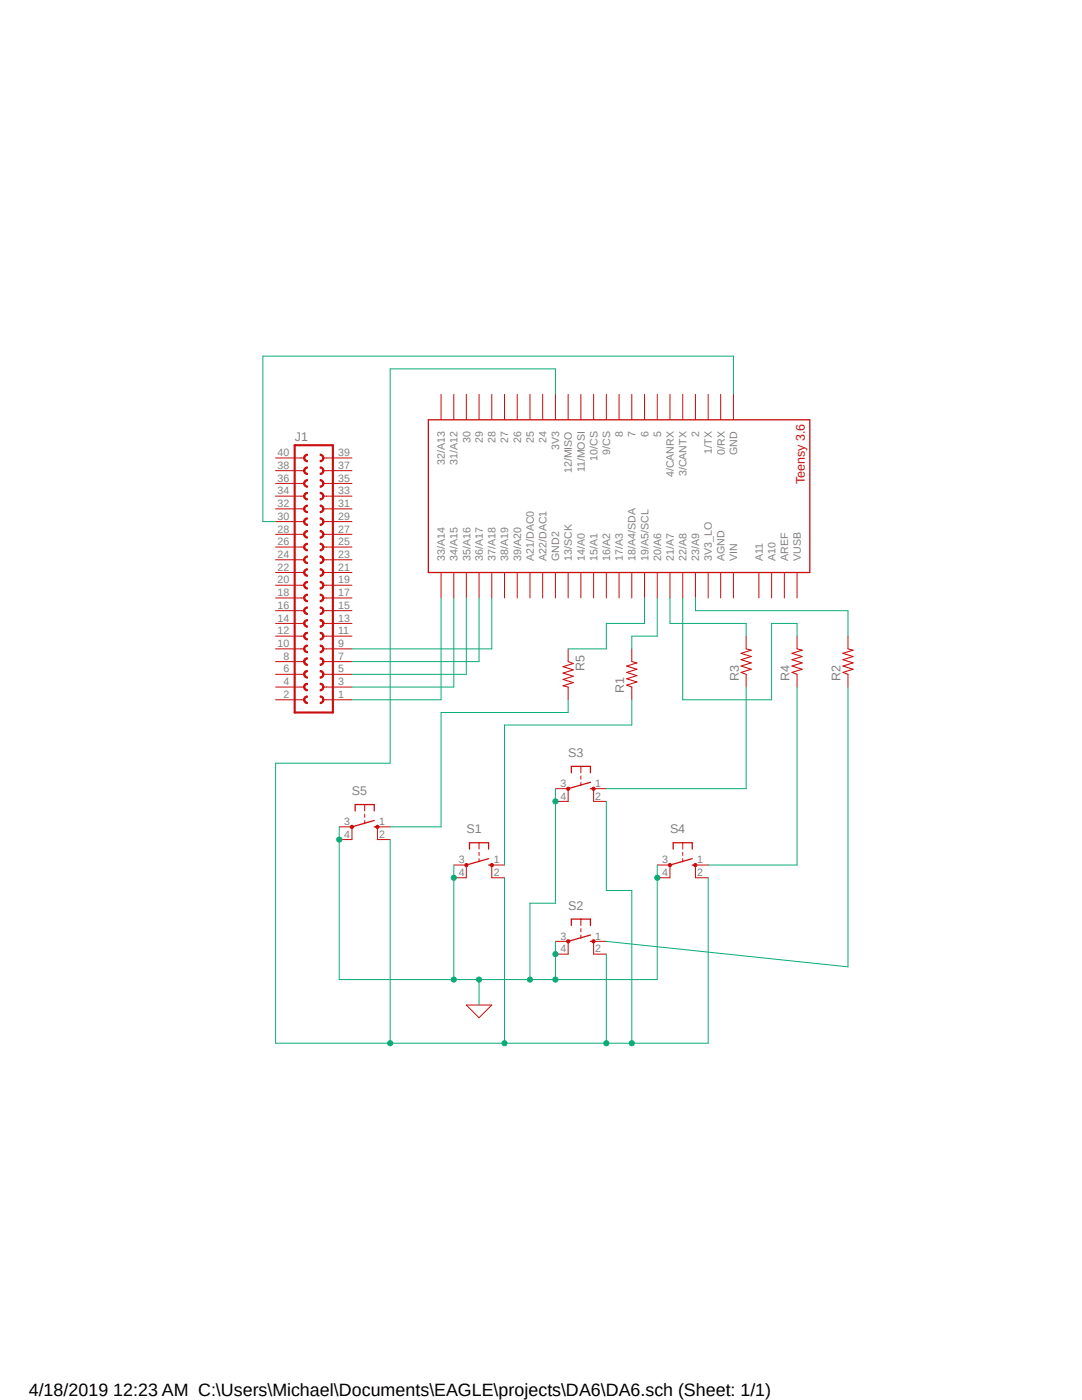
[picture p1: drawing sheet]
<svg xmlns="http://www.w3.org/2000/svg" width="216mm" height="279mm" viewBox="0 0 216 279" stroke-linecap="round" stroke-linejoin="round" font-family="sans-serif">
<path d="M50.7 71l120.5 138.3M171.2 71l-120.5 138.3" fill="none" stroke="#fff" stroke-width=".2"/>
<path d="M93.7 169.5v-1.3h3.8v1.3M97.5 172.6h.6M97.5 171.4l-4.5 1.2" fill="none" stroke="#c90d0c" stroke-width=".25"/>
<path d="M93 172.6v2.6M95.6 168.2v1.3M95.6 170.1v.6M95.6 171.4v.6M98.1 172.6v2.6" fill="none" stroke="#c90d0c" stroke-width=".2"/>
<path d="M92.8 172.4l.2-.1 .3 .1v.5h-.5z" fill-rule="evenodd" fill="#c90d0c"/>
<path d="M92.8 172.4l.2-.1 .3 .1v.5h-.5z" fill="none" stroke="#c90d0c" stroke-width=".2"/>
<path d="M97.9 172.4l.2-.1 .3 .1v.5h-.5z" fill-rule="evenodd" fill="#c90d0c"/>
<path d="M90.6 172.6h2.4M90.6 175.2h2.4M97.9 172.4l.2-.1 .3 .1v.5h-.5zM98.1 172.6h2.6M98.1 175.2h2.6M113.4 187.9v2.5M115.9 183.4v1.3M115.9 185.3v.7M115.9 186.6v.6M118.4 187.9v2.5" fill="none" stroke="#c90d0c" stroke-width=".2"/>
<path d="M114 184.7v-1.3h3.8v1.3M117.8 187.9h.6M117.8 186.6l-4.4 1.3" fill="none" stroke="#c90d0c" stroke-width=".25"/>
<path d="M113.2 187.6h.4v.5l-.2 .1-.2-.1-.2-.2z" fill-rule="evenodd" fill="#c90d0c"/>
<path d="M113.2 187.6h.4v.5l-.2 .1-.2-.1-.2-.2z" fill="none" stroke="#c90d0c" stroke-width=".2"/>
<path d="M118.2 187.6h.5l.1 .3-.1 .2-.3 .1-.2-.1z" fill-rule="evenodd" fill="#c90d0c"/>
<path d="M113.4 157.4v2.5M115.9 153v1.2M115.9 154.9v.6M115.9 156.1v.7M118.4 157.4v2.5M110.8 187.9h2.6M110.8 190.4h2.6M118.2 187.6h.5l.1 .3-.1 .2-.3 .1-.2-.1zM118.4 187.9h2.6M118.4 190.4h2.6" fill="none" stroke="#c90d0c" stroke-width=".2"/>
<path d="M114 154.2v-1.2h3.8v1.2M117.8 157.4h.6M117.8 156.1l-4.4 1.3" fill="none" stroke="#c90d0c" stroke-width=".25"/>
<path d="M113.2 157.2h.4v.4h-.4l-.2-.2z" fill-rule="evenodd" fill="#c90d0c"/>
<path d="M113.2 157.2h.4v.4h-.4l-.2-.2z" fill="none" stroke="#c90d0c" stroke-width=".2"/>
<path d="M118.2 157.2h.5l.1 .2-.1 .2h-.5z" fill-rule="evenodd" fill="#c90d0c"/>
<path d="M110.8 157.4h2.6M110.8 159.9h2.6M118.2 157.2h.5l.1 .2-.1 .2h-.5zM118.4 157.4h2.6M118.4 159.9h2.6M133.7 172.6v2.6M136.2 168.2v1.3M136.2 170.1v.6M136.2 171.4v.6M138.8 172.6v2.6" fill="none" stroke="#c90d0c" stroke-width=".2"/>
<path d="M134.3 169.5v-1.3h3.8v1.3M138.1 172.6h.7M138.1 171.4l-4.4 1.2" fill="none" stroke="#c90d0c" stroke-width=".25"/>
<path d="M133.4 172.4l.3-.1 .2 .1v.5h-.5z" fill-rule="evenodd" fill="#c90d0c"/>
<path d="M133.4 172.4l.3-.1 .2 .1v.5h-.5z" fill="none" stroke="#c90d0c" stroke-width=".2"/>
<path d="M138.5 172.4l.3-.1 .2 .1v.5h-.5z" fill-rule="evenodd" fill="#c90d0c"/>
<path d="M70.2 165v2.6M72.8 160.6v1.2M72.8 162.5v.6M72.8 163.7v.7M75.3 165v2.6M131.1 172.6h2.6M131.1 175.2h2.6M138.5 172.4l.3-.1 .2 .1v.5h-.5zM138.8 172.6h2.5M138.8 175.2h2.5" fill="none" stroke="#c90d0c" stroke-width=".2"/>
<path d="M70.9 161.8v-1.2h3.8v1.2M74.7 165h.6M74.7 163.7l-4.5 1.3" fill="none" stroke="#c90d0c" stroke-width=".25"/>
<path d="M70 164.8l.2-.1 .2 .1 .2 .2-.2 .3h-.4z" fill-rule="evenodd" fill="#c90d0c"/>
<path d="M70 164.8l.2-.1 .2 .1 .2 .2-.2 .3h-.4z" fill="none" stroke="#c90d0c" stroke-width=".2"/>
<path d="M75.1 164.8l.2-.1 .2 .1 .1 .2-.1 .3h-.4z" fill-rule="evenodd" fill="#c90d0c"/>
<g fill="none" stroke="#c90d0c" stroke-width=".2">
<path d="M88 78.7v5.1M90.6 78.7v5.1M93 78.7v5.1M95.6 78.7v5.1M98.1 78.7v5.1M100.7 78.7v5.1M103.2 78.7v5.1M105.7 78.7v5.1M108.3 78.7v5.1M110.8 78.7v5.1M113.4 78.7v5.1M115.9 78.7v5.1"/>
<path d="M118.4 78.7v5.1M121 78.7v5.1M123.5 78.7v5.1M126.1 78.7v5.1M128.6 78.7v5.1M131.1 78.7v5.1M133.7 78.7v5.1M136.2 78.7v5.1M138.8 78.7v5.1M141.3 78.7v5.1M143.8 78.7v5.1M146.3 78.7v5.1"/>
<path d="M88 114.3v5M90.6 114.3v5M93 114.3v5M95.6 114.3v5M98.1 114.3v5M100.7 114.3v5M103.2 114.3v5M105.7 114.3v5M108.3 114.3v5M110.8 114.3v5M113.4 114.3v5M115.9 114.3v5"/>
<path d="M118.4 114.3v5M121 114.3v5M123.5 114.3v5M126.1 114.3v5M128.6 114.3v5M131.1 114.3v5M133.7 114.3v5M136.2 114.3v5M138.8 114.3v5M141.3 114.3v5M143.8 114.3v5M146.3 114.3v5"/>
<path d="M151.4 114.3v5M154 114.3v5M156.5 114.3v5M159 114.3v5M67.7 165h2.5M67.7 167.6h2.5M75.1 164.8l.2-.1 .2 .1 .1 .2-.1 .3h-.4zM75.3 165h2.6M75.3 167.6h2.6"/>
</g>
<path d="M85.5 83.8h76.1v30.5h-76.1z" fill="none" stroke="#c90d0c" stroke-width=".25"/>
<path d="M58.8 88.9h7.6v53.3h-7.6z" fill="none" stroke="#c90d0c" stroke-width=".42"/>
<path d="M60.7 116.4l.5-.4h.1v.3a.51 .51 0 0 0-.5 .5 .51 .51 0 0 0 .5 .5v.3a.76 .76 0 0 1-.6-1.2z" fill-rule="evenodd" fill="#c90d0c"/>
<path d="M60.1 116.8h.6M60.7 116.4l.5-.4h.1v.3a.51 .51 0 0 0-.5 .5 .51 .51 0 0 0 .5 .5v.3a.76 .76 0 0 1-.6-1.2z" fill="none" stroke="#c90d0c" stroke-width=".2"/>
<path d="M60.7 118.9l.5-.3h.1v.2a.51 .51 0 0 0-.5 .5 .51 .51 0 0 0 .5 .5v.3a.76 .76 0 0 1-.6-1.2z" fill-rule="evenodd" fill="#c90d0c"/>
<path d="M60.1 119.3h.6M60.7 118.9l.5-.3h.1v.2a.51 .51 0 0 0-.5 .5 .51 .51 0 0 0 .5 .5v.3a.76 .76 0 0 1-.6-1.2z" fill="none" stroke="#c90d0c" stroke-width=".2"/>
<path d="M60.6 121.9h.2l.2 .3 .3 .2v.2a.76 .76 0 0 1-.7-.7z" fill-rule="evenodd" fill="#c90d0c"/>
<path d="M60.6 121.9h.2l.2 .3 .3 .2v.2a.76 .76 0 0 1-.7-.7z" fill="none" stroke="#c90d0c" stroke-width=".2"/>
<path d="M60.7 121.5l.5-.4h.1v.3a.5 .5 0 0 0-.5 .5h-.2z" fill-rule="evenodd" fill="#c90d0c"/>
<path d="M60.7 121.5l.5-.4h.1v.3a.5 .5 0 0 0-.5 .5h-.2z" fill="none" stroke="#c90d0c" stroke-width=".2"/>
<path d="M60.6 124.4h.2l.2 .4 .3 .1v.3a.76 .76 0 0 1-.7-.8z" fill-rule="evenodd" fill="#c90d0c"/>
<path d="M60.6 124.4h.2l.2 .4 .3 .1v.3a.76 .76 0 0 1-.7-.8z" fill="none" stroke="#c90d0c" stroke-width=".2"/>
<path d="M60.7 124l.5-.3h.1v.2a.5 .5 0 0 0-.5 .5h-.2z" fill-rule="evenodd" fill="#c90d0c"/>
<path d="M60.7 124l.5-.3h.1v.2a.5 .5 0 0 0-.5 .5h-.2z" fill="none" stroke="#c90d0c" stroke-width=".2"/>
<path d="M60.6 127h.2l.2 .3 .3 .2v.2a.76 .76 0 0 1-.7-.7z" fill-rule="evenodd" fill="#c90d0c"/>
<path d="M60.6 127h.2l.2 .3 .3 .2v.2a.76 .76 0 0 1-.7-.7z" fill="none" stroke="#c90d0c" stroke-width=".2"/>
<path d="M60.9 126.3l.4-.1v.2a.5 .5 0 0 0-.5 .6h-.2v-.2z" fill-rule="evenodd" fill="#c90d0c"/>
<path d="M60.9 126.3l.4-.1v.2a.5 .5 0 0 0-.5 .6h-.2v-.2z" fill="none" stroke="#c90d0c" stroke-width=".2"/>
<path d="M60.6 129.5h.2l.2 .3 .3 .2v.3a.76 .76 0 0 1-.7-.8z" fill-rule="evenodd" fill="#c90d0c"/>
<path d="M60.6 129.5h.2l.2 .3 .3 .2v.3a.76 .76 0 0 1-.7-.8z" fill="none" stroke="#c90d0c" stroke-width=".2"/>
<path d="M60.9 128.8l.4-.1v.3a.5 .5 0 0 0-.5 .5h-.2v-.2z" fill-rule="evenodd" fill="#c90d0c"/>
<path d="M60.9 128.8l.4-.1v.3a.5 .5 0 0 0-.5 .5h-.2v-.2z" fill="none" stroke="#c90d0c" stroke-width=".2"/>
<path d="M60.6 132h.2l.2 .4 .3 .1v.3a.76 .76 0 0 1-.7-.8z" fill-rule="evenodd" fill="#c90d0c"/>
<path d="M60.6 132h.2l.2 .4 .3 .1v.3a.76 .76 0 0 1-.7-.8z" fill="none" stroke="#c90d0c" stroke-width=".2"/>
<path d="M60.7 131.6l.5-.3h.1v.2a.5 .5 0 0 0-.5 .5h-.2z" fill-rule="evenodd" fill="#c90d0c"/>
<path d="M60.7 131.6l.5-.3h.1v.2a.5 .5 0 0 0-.5 .5h-.2z" fill="none" stroke="#c90d0c" stroke-width=".2"/>
<path d="M60.6 134.6h.2l.2 .3 .3 .2v.2a.76 .76 0 0 1-.7-.7z" fill-rule="evenodd" fill="#c90d0c"/>
<path d="M60.6 134.6h.2l.2 .3 .3 .2v.2a.76 .76 0 0 1-.7-.7z" fill="none" stroke="#c90d0c" stroke-width=".2"/>
<path d="M60.7 134.1l.5-.3h.1v.3a.5 .5 0 0 0-.5 .5h-.2z" fill-rule="evenodd" fill="#c90d0c"/>
<path d="M60.7 134.1l.5-.3h.1v.3a.5 .5 0 0 0-.5 .5h-.2z" fill="none" stroke="#c90d0c" stroke-width=".2"/>
<path d="M60.6 137.1h.2l.2 .4 .3 .1v.3a.76 .76 0 0 1-.7-.8z" fill-rule="evenodd" fill="#c90d0c"/>
<path d="M60.6 137.1h.2l.2 .4 .3 .1v.3a.76 .76 0 0 1-.7-.8z" fill="none" stroke="#c90d0c" stroke-width=".2"/>
<path d="M60.7 136.7l.5-.3h.1v.2a.5 .5 0 0 0-.5 .5h-.2z" fill-rule="evenodd" fill="#c90d0c"/>
<path d="M60.7 136.7l.5-.3h.1v.2a.5 .5 0 0 0-.5 .5h-.2z" fill="none" stroke="#c90d0c" stroke-width=".2"/>
<path d="M60.6 139.7h.2l.2 .3 .3 .2v.2a.76 .76 0 0 1-.7-.7z" fill-rule="evenodd" fill="#c90d0c"/>
<path d="M60.6 139.7h.2l.2 .3 .3 .2v.2a.76 .76 0 0 1-.7-.7z" fill="none" stroke="#c90d0c" stroke-width=".2"/>
<path d="M60.7 139.2l.5-.3h.1v.2a.5 .5 0 0 0-.5 .6h-.2z" fill-rule="evenodd" fill="#c90d0c"/>
<path d="M60.7 139.2l.5-.3h.1v.2a.5 .5 0 0 0-.5 .6h-.2z" fill="none" stroke="#c90d0c" stroke-width=".2"/>
<path d="M63.9 138.9a.68 .68 0 0 1 .7 .8h-.2a.45 .45 0 0 0-.5-.6z" fill-rule="evenodd" fill="#c90d0c"/>
<path d="M63.9 138.9a.68 .68 0 0 1 .7 .8h-.2a.45 .45 0 0 0-.5-.6z" fill="none" stroke="#c90d0c" stroke-width=".2"/>
<path d="M63.9 140.2a.5 .5 0 0 0 .5-.5h.2a.76 .76 0 0 1-.7 .7z" fill-rule="evenodd" fill="#c90d0c"/>
<path d="M63.9 140.2a.5 .5 0 0 0 .5-.5h.2a.76 .76 0 0 1-.7 .7z" fill="none" stroke="#c90d0c" stroke-width=".2"/>
<path d="M63.9 136.4a.68 .68 0 0 1 .7 .7h-.2a.45 .45 0 0 0-.5-.5z" fill-rule="evenodd" fill="#c90d0c"/>
<path d="M63.9 136.4a.68 .68 0 0 1 .7 .7h-.2a.45 .45 0 0 0-.5-.5z" fill="none" stroke="#c90d0c" stroke-width=".2"/>
<path d="M63.9 137.6a.5 .5 0 0 0 .5-.5h.2a.76 .76 0 0 1-.7 .8z" fill-rule="evenodd" fill="#c90d0c"/>
<path d="M63.9 137.6a.5 .5 0 0 0 .5-.5h.2a.76 .76 0 0 1-.7 .8z" fill="none" stroke="#c90d0c" stroke-width=".2"/>
<path d="M63.9 133.8a.68 .68 0 0 1 .7 .8h-.2a.45 .45 0 0 0-.5-.5z" fill-rule="evenodd" fill="#c90d0c"/>
<path d="M63.9 133.8a.68 .68 0 0 1 .7 .8h-.2a.45 .45 0 0 0-.5-.5z" fill="none" stroke="#c90d0c" stroke-width=".2"/>
<path d="M63.9 135.1a.5 .5 0 0 0 .5-.5h.2a.76 .76 0 0 1-.7 .7z" fill-rule="evenodd" fill="#c90d0c"/>
<path d="M63.9 135.1a.5 .5 0 0 0 .5-.5h.2a.76 .76 0 0 1-.7 .7z" fill="none" stroke="#c90d0c" stroke-width=".2"/>
<path d="M63.9 131.3a.68 .68 0 0 1 .7 .7h-.2a.45 .45 0 0 0-.5-.5z" fill-rule="evenodd" fill="#c90d0c"/>
<path d="M63.9 131.3a.68 .68 0 0 1 .7 .7h-.2a.45 .45 0 0 0-.5-.5z" fill="none" stroke="#c90d0c" stroke-width=".2"/>
<path d="M63.9 132.5a.5 .5 0 0 0 .5-.5h.2a.76 .76 0 0 1-.7 .8z" fill-rule="evenodd" fill="#c90d0c"/>
<path d="M63.9 132.5a.5 .5 0 0 0 .5-.5h.2a.76 .76 0 0 1-.7 .8z" fill="none" stroke="#c90d0c" stroke-width=".2"/>
<path d="M63.9 128.7a.68 .68 0 0 1 .7 .8h-.2a.45 .45 0 0 0-.5-.5z" fill-rule="evenodd" fill="#c90d0c"/>
<path d="M63.9 128.7a.68 .68 0 0 1 .7 .8h-.2a.45 .45 0 0 0-.5-.5z" fill="none" stroke="#c90d0c" stroke-width=".2"/>
<path d="M63.9 130a.5 .5 0 0 0 .5-.5h.2a.76 .76 0 0 1-.7 .8z" fill-rule="evenodd" fill="#c90d0c"/>
<path d="M63.9 130a.5 .5 0 0 0 .5-.5h.2a.76 .76 0 0 1-.7 .8z" fill="none" stroke="#c90d0c" stroke-width=".2"/>
<path d="M63.9 126.2a.68 .68 0 0 1 .7 .8h-.2a.45 .45 0 0 0-.5-.6z" fill-rule="evenodd" fill="#c90d0c"/>
<path d="M63.9 126.2a.68 .68 0 0 1 .7 .8h-.2a.45 .45 0 0 0-.5-.6z" fill="none" stroke="#c90d0c" stroke-width=".2"/>
<path d="M63.9 127.5a.5 .5 0 0 0 .5-.5h.2a.76 .76 0 0 1-.7 .7z" fill-rule="evenodd" fill="#c90d0c"/>
<path d="M63.9 127.5a.5 .5 0 0 0 .5-.5h.2a.76 .76 0 0 1-.7 .7z" fill="none" stroke="#c90d0c" stroke-width=".2"/>
<path d="M63.9 123.7a.76 .76 0 0 1 .7 .7h-.2a.45 .45 0 0 0-.5-.5z" fill-rule="evenodd" fill="#c90d0c"/>
<path d="M63.9 123.7a.76 .76 0 0 1 .7 .7h-.2a.45 .45 0 0 0-.5-.5z" fill="none" stroke="#c90d0c" stroke-width=".2"/>
<path d="M63.9 124.9a.5 .5 0 0 0 .5-.5h.2a.76 .76 0 0 1-.7 .8z" fill-rule="evenodd" fill="#c90d0c"/>
<path d="M63.9 124.9a.5 .5 0 0 0 .5-.5h.2a.76 .76 0 0 1-.7 .8z" fill="none" stroke="#c90d0c" stroke-width=".2"/>
<path d="M63.9 118.6a.76 .76 0 0 1 .7 .7h-.2a.45 .45 0 0 0-.5-.5z" fill-rule="evenodd" fill="#c90d0c"/>
<path d="M63.9 118.6a.76 .76 0 0 1 .7 .7h-.2a.45 .45 0 0 0-.5-.5z" fill="none" stroke="#c90d0c" stroke-width=".2"/>
<path d="M63.9 119.8a.5 .5 0 0 0 .5-.5h.2a.76 .76 0 0 1-.7 .8z" fill-rule="evenodd" fill="#c90d0c"/>
<path d="M63.9 119.8a.5 .5 0 0 0 .5-.5h.2a.76 .76 0 0 1-.7 .8z" fill="none" stroke="#c90d0c" stroke-width=".2"/>
<path d="M63.9 116a.76 .76 0 0 1 .7 .8h-.2a.45 .45 0 0 0-.5-.5z" fill-rule="evenodd" fill="#c90d0c"/>
<path d="M63.9 116a.76 .76 0 0 1 .7 .8h-.2a.45 .45 0 0 0-.5-.5z" fill="none" stroke="#c90d0c" stroke-width=".2"/>
<path d="M63.9 117.3a.5 .5 0 0 0 .5-.5h.2a.76 .76 0 0 1-.7 .8z" fill-rule="evenodd" fill="#c90d0c"/>
<path d="M63.9 117.3a.5 .5 0 0 0 .5-.5h.2a.76 .76 0 0 1-.7 .8z" fill="none" stroke="#c90d0c" stroke-width=".2"/>
<path d="M63.9 121.1a.76 .76 0 0 1 .7 .8h-.2a.45 .45 0 0 0-.5-.5z" fill-rule="evenodd" fill="#c90d0c"/>
<path d="M63.9 121.1a.76 .76 0 0 1 .7 .8h-.2a.45 .45 0 0 0-.5-.5z" fill="none" stroke="#c90d0c" stroke-width=".2"/>
<path d="M63.9 122.4a.5 .5 0 0 0 .5-.5h.2a.76 .76 0 0 1-.7 .7z" fill-rule="evenodd" fill="#c90d0c"/>
<g fill="none" stroke="#c90d0c" stroke-width=".2">
<path d="M60.1 121.9h.6M60.1 124.4h.6M60.1 127h.6M60.1 129.5h.6M60.1 132h.6M60.1 134.6h.6M60.1 137.1h.6M60.1 139.7h.6M63.9 122.4a.5 .5 0 0 0 .5-.5h.2a.76 .76 0 0 1-.7 .7zM64.5 127h.7M64.5 129.5h.7M64.5 132h.7"/>
<path d="M64.5 134.6h.7M64.5 137.1h.7M64.5 139.7h.7"/>
</g>
<path d="M63.9 123.7a.76 .76 0 0 1 .7 .7h-.2a.45 .45 0 0 0-.5-.5z" fill-rule="evenodd" fill="#c90d0c"/>
<path d="M64.5 119.3h.7M64.5 116.8h.7M63.9 123.7a.76 .76 0 0 1 .7 .7h-.2a.45 .45 0 0 0-.5-.5zM64.5 124.4h.7M64.5 121.9h.7" fill="none" stroke="#c90d0c" stroke-width=".2"/>
<path d="M60.7 103.7l.5-.4h.1v.3a.51 .51 0 0 0-.5 .5 .51 .51 0 0 0 .5 .5v.3a.76 .76 0 0 1-.6-1.2z" fill-rule="evenodd" fill="#c90d0c"/>
<path d="M60.1 104.1h.6M60.7 103.7l.5-.4h.1v.3a.51 .51 0 0 0-.5 .5 .51 .51 0 0 0 .5 .5v.3a.76 .76 0 0 1-.6-1.2z" fill="none" stroke="#c90d0c" stroke-width=".2"/>
<path d="M60.7 106.2l.5-.3h.1v.2a.51 .51 0 0 0-.5 .5 .51 .51 0 0 0 .5 .5v.3a.76 .76 0 0 1-.6-1.2z" fill-rule="evenodd" fill="#c90d0c"/>
<path d="M60.1 106.6h.6M60.7 106.2l.5-.3h.1v.2a.51 .51 0 0 0-.5 .5 .51 .51 0 0 0 .5 .5v.3a.76 .76 0 0 1-.6-1.2z" fill="none" stroke="#c90d0c" stroke-width=".2"/>
<path d="M60.6 109.2h.2l.1 .2 .4 .3v.2a.76 .76 0 0 1-.7-.7z" fill-rule="evenodd" fill="#c90d0c"/>
<path d="M60.6 109.2h.2l.1 .2 .4 .3v.2a.76 .76 0 0 1-.7-.7z" fill="none" stroke="#c90d0c" stroke-width=".2"/>
<path d="M60.7 108.8l.5-.4h.1v.3a.5 .5 0 0 0-.5 .5h-.2z" fill-rule="evenodd" fill="#c90d0c"/>
<path d="M60.7 108.8l.5-.4h.1v.3a.5 .5 0 0 0-.5 .5h-.2z" fill="none" stroke="#c90d0c" stroke-width=".2"/>
<path d="M60.6 111.7h.2l.1 .2 .4 .3v.3a.76 .76 0 0 1-.7-.8z" fill-rule="evenodd" fill="#c90d0c"/>
<path d="M60.6 111.7h.2l.1 .2 .4 .3v.3a.76 .76 0 0 1-.7-.8z" fill="none" stroke="#c90d0c" stroke-width=".2"/>
<path d="M60.7 111.3l.5-.3h.1v.2a.5 .5 0 0 0-.5 .5h-.2z" fill-rule="evenodd" fill="#c90d0c"/>
<path d="M60.7 111.3l.5-.3h.1v.2a.5 .5 0 0 0-.5 .5h-.2z" fill="none" stroke="#c90d0c" stroke-width=".2"/>
<path d="M60.6 114.3h.2l.2 .3 .3 .2v.2a.76 .76 0 0 1-.7-.7z" fill-rule="evenodd" fill="#c90d0c"/>
<path d="M60.6 114.3h.2l.2 .3 .3 .2v.2a.76 .76 0 0 1-.7-.7z" fill="none" stroke="#c90d0c" stroke-width=".2"/>
<path d="M60.7 113.8l.5-.3h.1v.2a.5 .5 0 0 0-.5 .6h-.2z" fill-rule="evenodd" fill="#c90d0c"/>
<path d="M60.7 113.8l.5-.3h.1v.2a.5 .5 0 0 0-.5 .6h-.2z" fill="none" stroke="#c90d0c" stroke-width=".2"/>
<path d="M63.9 113.5a.76 .76 0 0 1 .7 .8h-.2a.45 .45 0 0 0-.5-.6z" fill-rule="evenodd" fill="#c90d0c"/>
<path d="M63.9 113.5a.76 .76 0 0 1 .7 .8h-.2a.45 .45 0 0 0-.5-.6z" fill="none" stroke="#c90d0c" stroke-width=".2"/>
<path d="M63.9 114.8a.5 .5 0 0 0 .5-.5h.2a.76 .76 0 0 1-.7 .7z" fill-rule="evenodd" fill="#c90d0c"/>
<path d="M63.9 114.8a.5 .5 0 0 0 .5-.5h.2a.76 .76 0 0 1-.7 .7z" fill="none" stroke="#c90d0c" stroke-width=".2"/>
<path d="M63.9 111a.76 .76 0 0 1 .7 .7h-.2a.45 .45 0 0 0-.5-.5z" fill-rule="evenodd" fill="#c90d0c"/>
<path d="M63.9 111a.76 .76 0 0 1 .7 .7h-.2a.45 .45 0 0 0-.5-.5z" fill="none" stroke="#c90d0c" stroke-width=".2"/>
<path d="M63.9 112.2a.5 .5 0 0 0 .5-.5h.2a.76 .76 0 0 1-.7 .8z" fill-rule="evenodd" fill="#c90d0c"/>
<path d="M63.9 112.2a.5 .5 0 0 0 .5-.5h.2a.76 .76 0 0 1-.7 .8z" fill="none" stroke="#c90d0c" stroke-width=".2"/>
<path d="M63.9 105.9a.76 .76 0 0 1 .7 .7h-.2a.5 .5 0 0 0-.5-.5z" fill-rule="evenodd" fill="#c90d0c"/>
<path d="M63.9 105.9a.76 .76 0 0 1 .7 .7h-.2a.5 .5 0 0 0-.5-.5z" fill="none" stroke="#c90d0c" stroke-width=".2"/>
<path d="M63.9 107.1a.5 .5 0 0 0 .5-.5h.2a.76 .76 0 0 1-.7 .8z" fill-rule="evenodd" fill="#c90d0c"/>
<path d="M63.9 107.1a.5 .5 0 0 0 .5-.5h.2a.76 .76 0 0 1-.7 .8z" fill="none" stroke="#c90d0c" stroke-width=".2"/>
<path d="M63.9 103.3a.76 .76 0 0 1 .7 .8h-.2a.5 .5 0 0 0-.5-.5z" fill-rule="evenodd" fill="#c90d0c"/>
<path d="M63.9 103.3a.76 .76 0 0 1 .7 .8h-.2a.5 .5 0 0 0-.5-.5z" fill="none" stroke="#c90d0c" stroke-width=".2"/>
<path d="M63.9 104.6a.45 .45 0 0 0 .5-.5h.2a.76 .76 0 0 1-.7 .8z" fill-rule="evenodd" fill="#c90d0c"/>
<path d="M63.9 104.6a.45 .45 0 0 0 .5-.5h.2a.76 .76 0 0 1-.7 .8z" fill="none" stroke="#c90d0c" stroke-width=".2"/>
<path d="M63.9 108.4a.76 .76 0 0 1 .7 .8h-.2a.45 .45 0 0 0-.5-.5z" fill-rule="evenodd" fill="#c90d0c"/>
<path d="M63.9 108.4a.76 .76 0 0 1 .7 .8h-.2a.45 .45 0 0 0-.5-.5z" fill="none" stroke="#c90d0c" stroke-width=".2"/>
<path d="M63.9 109.7a.5 .5 0 0 0 .5-.5h.2a.76 .76 0 0 1-.7 .7z" fill-rule="evenodd" fill="#c90d0c"/>
<path d="M60.1 109.2h.6M60.1 111.7h.6M60.1 114.3h.6M63.9 109.7a.5 .5 0 0 0 .5-.5h.2a.76 .76 0 0 1-.7 .7zM64.5 114.3h.7" fill="none" stroke="#c90d0c" stroke-width=".2"/>
<path d="M63.9 111a.76 .76 0 0 1 .7 .7h-.2a.45 .45 0 0 0-.5-.5z" fill-rule="evenodd" fill="#c90d0c"/>
<path d="M63.9 111a.76 .76 0 0 1 .7 .7h-.2a.45 .45 0 0 0-.5-.5zM64.5 111.7h.7M64.5 109.2h.7M64.5 106.6h.7M64.5 104.1h.7" fill="none" stroke="#c90d0c" stroke-width=".2"/>
<path d="M60.6 101.6h.2a.5 .5 0 0 0 .5 .5v.2a.76 .76 0 0 1-.7-.7z" fill-rule="evenodd" fill="#c90d0c"/>
<path d="M60.6 101.6h.2a.5 .5 0 0 0 .5 .5v.2a.76 .76 0 0 1-.7-.7z" fill="none" stroke="#c90d0c" stroke-width=".2"/>
<path d="M60.7 101.1l.6-.3v.2l-.3 .2-.2 .4h-.2z" fill-rule="evenodd" fill="#c90d0c"/>
<path d="M60.7 101.1l.6-.3v.2l-.3 .2-.2 .4h-.2z" fill="none" stroke="#c90d0c" stroke-width=".2"/>
<path d="M60.6 99h.2a.5 .5 0 0 0 .5 .5v.3a.76 .76 0 0 1-.7-.8z" fill-rule="evenodd" fill="#c90d0c"/>
<path d="M60.6 99h.2a.5 .5 0 0 0 .5 .5v.3a.76 .76 0 0 1-.7-.8z" fill="none" stroke="#c90d0c" stroke-width=".2"/>
<path d="M60.7 98.6l.6-.3v.2l-.3 .2-.2 .3h-.2z" fill-rule="evenodd" fill="#c90d0c"/>
<path d="M60.7 98.6l.6-.3v.2l-.3 .2-.2 .3h-.2z" fill="none" stroke="#c90d0c" stroke-width=".2"/>
<path d="M63.9 98.3a.76 .76 0 0 1 .7 .7h-.2a.5 .5 0 0 0-.5-.5z" fill-rule="evenodd" fill="#c90d0c"/>
<path d="M63.9 98.3a.76 .76 0 0 1 .7 .7h-.2a.5 .5 0 0 0-.5-.5z" fill="none" stroke="#c90d0c" stroke-width=".2"/>
<path d="M63.9 100.8a.76 .76 0 0 1 .7 .8h-.2a.5 .5 0 0 0-.5-.6z" fill-rule="evenodd" fill="#c90d0c"/>
<path d="M63.9 100.8a.76 .76 0 0 1 .7 .8h-.2a.5 .5 0 0 0-.5-.6z" fill="none" stroke="#c90d0c" stroke-width=".2"/>
<path d="M63.9 102.1a.45 .45 0 0 0 .5-.5h.2a.76 .76 0 0 1-.7 .7z" fill-rule="evenodd" fill="#c90d0c"/>
<path d="M63.9 102.1a.45 .45 0 0 0 .5-.5h.2a.76 .76 0 0 1-.7 .7z" fill="none" stroke="#c90d0c" stroke-width=".2"/>
<path d="M63.9 99.5a.45 .45 0 0 0 .5-.5h.2a.76 .76 0 0 1-.7 .8z" fill-rule="evenodd" fill="#c90d0c"/>
<path d="M60.1 99h.6M63.9 99.5a.45 .45 0 0 0 .5-.5h.2a.76 .76 0 0 1-.7 .8zM64.5 99h.7M60.1 101.6h.6M64.5 101.6h.7" fill="none" stroke="#c90d0c" stroke-width=".2"/>
<path d="M60.7 96.1l.5-.4h.1v.3a.51 .51 0 0 0-.5 .5 .51 .51 0 0 0 .5 .5v.2a.76 .76 0 0 1-.6-1.1z" fill-rule="evenodd" fill="#c90d0c"/>
<path d="M60.1 96.5h.6M60.7 96.1l.5-.4h.1v.3a.51 .51 0 0 0-.5 .5 .51 .51 0 0 0 .5 .5v.2a.76 .76 0 0 1-.6-1.1z" fill="none" stroke="#c90d0c" stroke-width=".2"/>
<path d="M63.9 95.7a.76 .76 0 0 1 .7 .8h-.2a.5 .5 0 0 0-.5-.5z" fill-rule="evenodd" fill="#c90d0c"/>
<path d="M63.9 95.7a.76 .76 0 0 1 .7 .8h-.2a.5 .5 0 0 0-.5-.5z" fill="none" stroke="#c90d0c" stroke-width=".2"/>
<path d="M63.9 97a.45 .45 0 0 0 .5-.5h.2a.76 .76 0 0 1-.7 .7z" fill-rule="evenodd" fill="#c90d0c"/>
<path d="M63.9 97a.45 .45 0 0 0 .5-.5h.2a.76 .76 0 0 1-.7 .7zM64.5 96.5h.7" fill="none" stroke="#c90d0c" stroke-width=".2"/>
<path d="M60.6 93.9h.2a.5 .5 0 0 0 .5 .5v.3a.76 .76 0 0 1-.7-.8z" fill-rule="evenodd" fill="#c90d0c"/>
<path d="M60.6 93.9h.2a.5 .5 0 0 0 .5 .5v.3a.76 .76 0 0 1-.7-.8z" fill="none" stroke="#c90d0c" stroke-width=".2"/>
<path d="M60.7 93.5l.6-.3v.2l-.3 .2-.2 .3h-.2z" fill-rule="evenodd" fill="#c90d0c"/>
<path d="M60.7 93.5l.6-.3v.2l-.3 .2-.2 .3h-.2z" fill="none" stroke="#c90d0c" stroke-width=".2"/>
<path d="M60.6 91.4h.2a.5 .5 0 0 0 .5 .5v.3a.76 .76 0 0 1-.7-.8z" fill-rule="evenodd" fill="#c90d0c"/>
<path d="M60.6 91.4h.2a.5 .5 0 0 0 .5 .5v.3a.76 .76 0 0 1-.7-.8z" fill="none" stroke="#c90d0c" stroke-width=".2"/>
<path d="M60.7 91l.6-.4v.3l-.3 .2-.2 .3h-.2z" fill-rule="evenodd" fill="#c90d0c"/>
<path d="M60.7 91l.6-.4v.3l-.3 .2-.2 .3h-.2z" fill="none" stroke="#c90d0c" stroke-width=".2"/>
<path d="M63.9 90.6a.76 .76 0 0 1 .7 .8h-.2a.5 .5 0 0 0-.5-.5z" fill-rule="evenodd" fill="#c90d0c"/>
<path d="M63.9 90.6a.76 .76 0 0 1 .7 .8h-.2a.5 .5 0 0 0-.5-.5z" fill="none" stroke="#c90d0c" stroke-width=".2"/>
<path d="M63.9 93.2a.76 .76 0 0 1 .7 .7h-.2a.5 .5 0 0 0-.5-.5z" fill-rule="evenodd" fill="#c90d0c"/>
<path d="M63.9 93.2a.76 .76 0 0 1 .7 .7h-.2a.5 .5 0 0 0-.5-.5z" fill="none" stroke="#c90d0c" stroke-width=".2"/>
<path d="M63.9 94.4a.45 .45 0 0 0 .5-.5h.2a.76 .76 0 0 1-.7 .8z" fill-rule="evenodd" fill="#c90d0c"/>
<path d="M63.9 94.4a.45 .45 0 0 0 .5-.5h.2a.76 .76 0 0 1-.7 .8z" fill="none" stroke="#c90d0c" stroke-width=".2"/>
<path d="M63.9 91.9a.45 .45 0 0 0 .5-.5h.2a.76 .76 0 0 1-.7 .8z" fill-rule="evenodd" fill="#c90d0c"/>
<g fill="none" stroke="#c90d0c" stroke-width=".2">
<path d="M55 93.9h5.7M55 91.4h5.7M55 99h5.1M55 96.5h5.1M63.9 91.9a.45 .45 0 0 0 .5-.5h.2a.76 .76 0 0 1-.7 .8zM64.5 93.9h5.7M64.5 91.4h5.7M65.2 99h5M65.2 96.5h5M55 119.3h5.1M55 116.8h5.1M55 114.3h5.1"/>
<path d="M55 111.7h5.1M55 109.2h5.1M55 106.6h5.1M55 104.1h5.1M55 101.6h5.1M65.2 119.3h5M65.2 116.8h5M65.2 114.3h5M65.2 111.7h5M65.2 109.2h5M65.2 106.6h5M65.2 104.1h5"/>
<path d="M65.2 101.6h5M55 139.7h5.1M55 137.1h5.1M55 134.6h5.1M55 132h5.1M55 129.5h5.1M55 127h5.1M55 124.4h5.1M55 121.9h5.1M65.2 139.7h5M65.2 137.1h5M65.2 134.6h5"/>
<path d="M65.2 132h5M65.2 129.5h5M65.2 127h5M65.2 124.4h5M65.2 121.9h5M113.4 129.5v2.5M113.4 137.1v2.6M126.1 129.5v2.5M126.1 137.1v2.6M148.9 127v2.5M148.9 134.6v2.5M159 127v2.5"/>
<path d="M159 134.6v2.5M169.2 127v2.5M169.2 134.6v2.5M93 200.6h5.1l-2.5 2.5z"/>
</g>
<path d="M113.4 132l1 .4-2 .7 2 .6-2 .6 2 .7-2 .6 2 .6-2 .7 1 .2M126.1 132l1 .3-2 .6 2 .7-2 .6 2 .6-2 .7 2 .6-2 .6 1 .4M148.9 129.5l1 .3-2 .6 2 .6-2 .7 2 .6-2 .6 2 .7-2 .6 1 .4M159 129.5l1.1 .3-2.1 .6 2.1 .6-2.1 .7 2.1 .6-2.1 .6 2.1 .7-2.1 .6 1 .4M169.2 129.5l1 .3-2 .6 2 .6-2 .7 2 .6-2 .6 2 .7-2 .6 1 .4" fill="none" stroke="#c90d0c" stroke-width=".21"/>
<path d="M110.8 78.7v-5.1h-32.9v78.7h-22.9v55.9h45.7v-33M88 119.3v20.4h-17.8M90.6 119.3v17.8h-20.4M93 119.3v15.3h-22.8M95.6 119.3v12.7h-25.4M98.1 119.3v10.2h-27.9M77.9 167.6v40.6" fill="none" stroke="#0dab76" stroke-width=".2"/>
<circle cx="77.8" cy="208.2" r=".51" fill="#0dab76"/>
<g fill="none" stroke="#0dab76" stroke-width=".2">
<path d="M121 190.4v17.8h-20.3"/>
<circle cx="77.8" cy="208.2" r=".51"/>
</g>
<circle cx="100.7" cy="208.2" r=".51" fill="#0dab76"/>
<g fill="none" stroke="#0dab76" stroke-width=".2">
<path d="M141.3 175.2v33h-15.2"/>
<circle cx="100.7" cy="208.2" r=".51"/>
</g>
<circle cx="121" cy="208.2" r=".51" fill="#0dab76"/>
<g fill="none" stroke="#0dab76" stroke-width=".2">
<path d="M121 159.9v17.8h5.1v30.5h-5.1"/>
<circle cx="121" cy="208.2" r=".51"/>
</g>
<circle cx="126.1" cy="208.2" r=".51" fill="#0dab76"/>
<g fill="none" stroke="#0dab76" stroke-width=".2">
<path d="M146.3 78.7v-7.6h-93.8v33h2.5M128.6 119.3v5.1h-7.6v5.1h-7.6M131.1 119.3v7.7h-5v2.5M133.7 119.3v5.1h15.2v2.6M136.2 119.3v20.4h17.8v-15.3h5v2.6M138.8 119.3v2.6h30.4v5.1M113.4 139.7v2.5h-25.4v22.8h-10.1M126.1 139.7v5h-25.4v27.9M148.9 137.1v20.3h-27.9M159 137.1v35.5h-17.7M169.2 137.1v55.9l-48.2-5.1M67.7 165v2.6"/>
<circle cx="126.1" cy="208.2" r=".51"/>
</g>
<circle cx="67.7" cy="167.6" r=".51" fill="#0dab76"/>
<g fill="none" stroke="#0dab76" stroke-width=".2">
<path d="M110.8 159.9v20.4h-5.1v15.2h-15.1v-22.9M67.7 167.6v27.9"/>
<circle cx="67.7" cy="167.6" r=".51"/>
</g>
<circle cx="90.5" cy="175.2" r=".51" fill="#0dab76"/>
<g fill="none" stroke="#0dab76" stroke-width=".2">
<path d="M110.8 157.4v2.5"/>
<circle cx="90.5" cy="175.2" r=".51"/>
</g>
<circle cx="110.8" cy="159.9" r=".51" fill="#0dab76"/>
<g fill="none" stroke="#0dab76" stroke-width=".2">
<path d="M67.7 195.5h22.9"/>
<circle cx="110.8" cy="159.9" r=".51"/>
</g>
<circle cx="90.5" cy="195.5" r=".51" fill="#0dab76"/>
<g fill="none" stroke="#0dab76" stroke-width=".2">
<path d="M110.8 187.9v7.6h-5.1"/>
<circle cx="90.5" cy="195.5" r=".51"/>
</g>
<circle cx="105.7" cy="195.5" r=".51" fill="#0dab76"/>
<circle cx="105.7" cy="195.5" r=".51" fill="none" stroke="#0dab76" stroke-width=".2"/>
<circle cx="110.8" cy="190.4" r=".51" fill="#0dab76"/>
<g fill="none" stroke="#0dab76" stroke-width=".2">
<path d="M131.1 172.6v22.9h-20.3"/>
<circle cx="110.8" cy="190.4" r=".51"/>
</g>
<circle cx="110.8" cy="195.5" r=".51" fill="#0dab76"/>
<circle cx="110.8" cy="195.5" r=".51" fill="none" stroke="#0dab76" stroke-width=".2"/>
<circle cx="131.1" cy="175.2" r=".51" fill="#0dab76"/>
<g fill="none" stroke="#0dab76" stroke-width=".2">
<path d="M95.6 195.5v5.1"/>
<circle cx="131.1" cy="175.2" r=".51"/>
</g>
<circle cx="95.6" cy="195.5" r=".51" fill="#0dab76"/>
<circle cx="95.6" cy="195.5" r=".51" fill="none" stroke="#0dab76" stroke-width=".2"/>
<text font-size="3.6" x="5.8" y="278.6">4/18/2019 12:23 AM C:\Users\Michael\Documents\EAGLE\projects\DA6\DA6.sch (Sheet: 1/1)</text>
<g font-size="2.5" fill="#808080">
<text x="58.8" y="88.1">J1</text>
<text x="116.6" y="134" transform="rotate(-90 116.6 134)">R5</text>
<text x="147.4" y="135.8" transform="rotate(-90 147.4 135.8)">R3</text>
<text x="157.6" y="135.8" transform="rotate(-90 157.6 135.8)">R4</text>
<text x="167.7" y="135.8" transform="rotate(-90 167.7 135.8)">R2</text>
<text x="124.5" y="138.4" transform="rotate(-90 124.5 138.4)">R1</text>
<text x="113.4" y="151">S3</text>
<text x="70.2" y="158.7">S5</text>
<text x="93.1" y="166.3">S1</text>
<text x="133.7" y="166.3">S4</text>
<text x="113.4" y="181.5">S2</text>
</g>
<text font-size="2.5" fill="#c90d0c" x="160.6" y="96.6" transform="rotate(-90 160.6 96.6)">Teensy 3.6</text>
<g font-size="2.1" fill="#808080">
<text x="93.9" y="88.5" transform="rotate(-90 93.9 88.5)">30</text>
<text x="96.4" y="88.5" transform="rotate(-90 96.4 88.5)">29</text>
<text x="98.9" y="88.5" transform="rotate(-90 98.9 88.5)">28</text>
<text x="101.4" y="88.5" transform="rotate(-90 101.4 88.5)">27</text>
<text x="104" y="88.5" transform="rotate(-90 104 88.5)">26</text>
<text x="106.5" y="88.5" transform="rotate(-90 106.5 88.5)">25</text>
<text x="109.1" y="88.5" transform="rotate(-90 109.1 88.5)">24</text>
<text x="111.6" y="89.9" transform="rotate(-90 111.6 89.9)">3V3</text>
<text x="124.3" y="87.3" transform="rotate(-90 124.3 87.3)">8</text>
<text x="126.8" y="87.3" transform="rotate(-90 126.8 87.3)">7</text>
<text x="129.4" y="87.3" transform="rotate(-90 129.4 87.3)">6</text>
<text x="131.9" y="87.3" transform="rotate(-90 131.9 87.3)">5</text>
<text x="139.5" y="87.3" transform="rotate(-90 139.5 87.3)">2</text>
<text x="55.4" y="93.6">38</text>
<text x="55.4" y="91.1">40</text>
<text x="67.5" y="93.6">37</text>
<text x="67.5" y="91.1">39</text>
<text x="88.8" y="92.8" transform="rotate(-90 88.8 92.8)">32/A13</text>
<text x="91.3" y="92.8" transform="rotate(-90 91.3 92.8)">31/A12</text>
<text x="114.1" y="94.4" transform="rotate(-90 114.1 94.4)">12/MISO</text>
<text x="116.7" y="94.3" transform="rotate(-90 116.7 94.3)">11/MOSI</text>
<text x="119.2" y="92" transform="rotate(-90 119.2 92)">10/CS</text>
<text x="121.8" y="90.8" transform="rotate(-90 121.8 90.8)">9/CS</text>
<text x="134.5" y="95.2" transform="rotate(-90 134.5 95.2)">4/CANRX</text>
<text x="137" y="95" transform="rotate(-90 137 95)">3/CANTX</text>
<text x="142.1" y="90.6" transform="rotate(-90 142.1 90.6)">1/TX</text>
<text x="144.6" y="90.8" transform="rotate(-90 144.6 90.8)">0/RX</text>
<text x="147.1" y="90.8" transform="rotate(-90 147.1 90.8)">GND</text>
<text x="55.4" y="101.2">32</text>
<text x="55.4" y="98.7">34</text>
<text x="55.4" y="96.1">36</text>
<text x="67.5" y="101.2">31</text>
<text x="67.5" y="98.7">33</text>
<text x="67.5" y="96.1">35</text>
<text x="55.4" y="106.3">28</text>
<text x="55.4" y="103.8">30</text>
<text x="67.5" y="106.3">27</text>
<text x="67.5" y="103.8">29</text>
<text x="55.4" y="113.9">22</text>
<text x="55.4" y="111.4">24</text>
<text x="55.4" y="108.8">26</text>
<text x="67.5" y="113.9">21</text>
<text x="67.5" y="111.4">23</text>
<text x="67.5" y="108.8">25</text>
<text x="88.8" y="111.9" transform="rotate(-90 88.8 111.9)">33/A14</text>
<text x="91.3" y="111.9" transform="rotate(-90 91.3 111.9)">34/A15</text>
<text x="93.9" y="111.9" transform="rotate(-90 93.9 111.9)">35/A16</text>
<text x="96.4" y="111.9" transform="rotate(-90 96.4 111.9)">36/A17</text>
<text x="98.9" y="111.9" transform="rotate(-90 98.9 111.9)">37/A18</text>
<text x="101.4" y="111.9" transform="rotate(-90 101.4 111.9)">38/A19</text>
<text x="104" y="111.9" transform="rotate(-90 104 111.9)">39/A20</text>
<text x="106.5" y="111.9" transform="rotate(-90 106.5 111.9)">A21/DAC0</text>
<text x="109.1" y="111.9" transform="rotate(-90 109.1 111.9)">A22/DAC1</text>
<text x="111.6" y="111.9" transform="rotate(-90 111.6 111.9)">GND2</text>
<text x="114.1" y="111.9" transform="rotate(-90 114.1 111.9)">13/SCK</text>
<text x="116.7" y="111.9" transform="rotate(-90 116.7 111.9)">14/A0</text>
<text x="119.2" y="111.9" transform="rotate(-90 119.2 111.9)">15/A1</text>
<text x="121.8" y="111.9" transform="rotate(-90 121.8 111.9)">16/A2</text>
<text x="124.3" y="111.9" transform="rotate(-90 124.3 111.9)">17/A3</text>
<text x="126.8" y="111.9" transform="rotate(-90 126.8 111.9)">18/A4/SDA</text>
<text x="129.4" y="111.9" transform="rotate(-90 129.4 111.9)">19/A5/SCL</text>
<text x="131.9" y="111.9" transform="rotate(-90 131.9 111.9)">20/A6</text>
<text x="134.5" y="111.9" transform="rotate(-90 134.5 111.9)">21/A7</text>
<text x="137" y="111.9" transform="rotate(-90 137 111.9)">22/A8</text>
<text x="139.5" y="111.9" transform="rotate(-90 139.5 111.9)">23/A9</text>
<text x="142.1" y="111.9" transform="rotate(-90 142.1 111.9)">3V3_LO</text>
<text x="144.6" y="111.9" transform="rotate(-90 144.6 111.9)">AGND</text>
<text x="147.1" y="111.9" transform="rotate(-90 147.1 111.9)">VIN</text>
<text x="152.2" y="111.9" transform="rotate(-90 152.2 111.9)">A11</text>
<text x="154.7" y="111.9" transform="rotate(-90 154.7 111.9)">A10</text>
<text x="157.3" y="111.9" transform="rotate(-90 157.3 111.9)">AREF</text>
<text x="159.8" y="111.9" transform="rotate(-90 159.8 111.9)">VUSB</text>
<text x="55.4" y="119">18</text>
<text x="55.4" y="116.4">20</text>
<text x="67.5" y="119">17</text>
<text x="67.5" y="116.4">19</text>
<text x="55.4" y="124">14</text>
<text x="55.4" y="121.5">16</text>
<text x="67.5" y="124">13</text>
<text x="67.5" y="121.5">15</text>
<text x="55.4" y="129.1">10</text>
<text x="55.4" y="126.6">12</text>
<text x="56.6" y="131.7">8</text>
<text x="67.5" y="131.7">7</text>
<text x="67.5" y="129.1">9</text>
<text x="67.5" y="126.6">11</text>
<text x="56.6" y="136.7">4</text>
<text x="56.6" y="134.2">6</text>
<text x="67.5" y="136.7">3</text>
<text x="67.5" y="134.2">5</text>
<text x="56.6" y="139.3">2</text>
<text x="67.5" y="139.3">1</text>
<text x="111.8" y="157.1">3</text>
<text x="111.8" y="159.6">4</text>
<text x="118.8" y="157.1">1</text>
<text x="118.8" y="159.6">2</text>
<text x="68.7" y="164.7">3</text>
<text x="68.7" y="167.2">4</text>
<text x="75.6" y="164.7">1</text>
<text x="75.7" y="167.2">2</text>
<text x="91.5" y="172.3">3</text>
<text x="98.5" y="172.3">1</text>
<text x="132.1" y="172.3">3</text>
<text x="139.1" y="172.3">1</text>
<text x="91.5" y="174.8">4</text>
<text x="98.5" y="174.8">2</text>
<text x="132.1" y="174.8">4</text>
<text x="139.1" y="174.8">2</text>
<text x="111.8" y="187.5">3</text>
<text x="111.8" y="190.1">4</text>
<text x="118.8" y="187.5">1</text>
<text x="118.8" y="190.1">2</text>
</g>
</svg>
